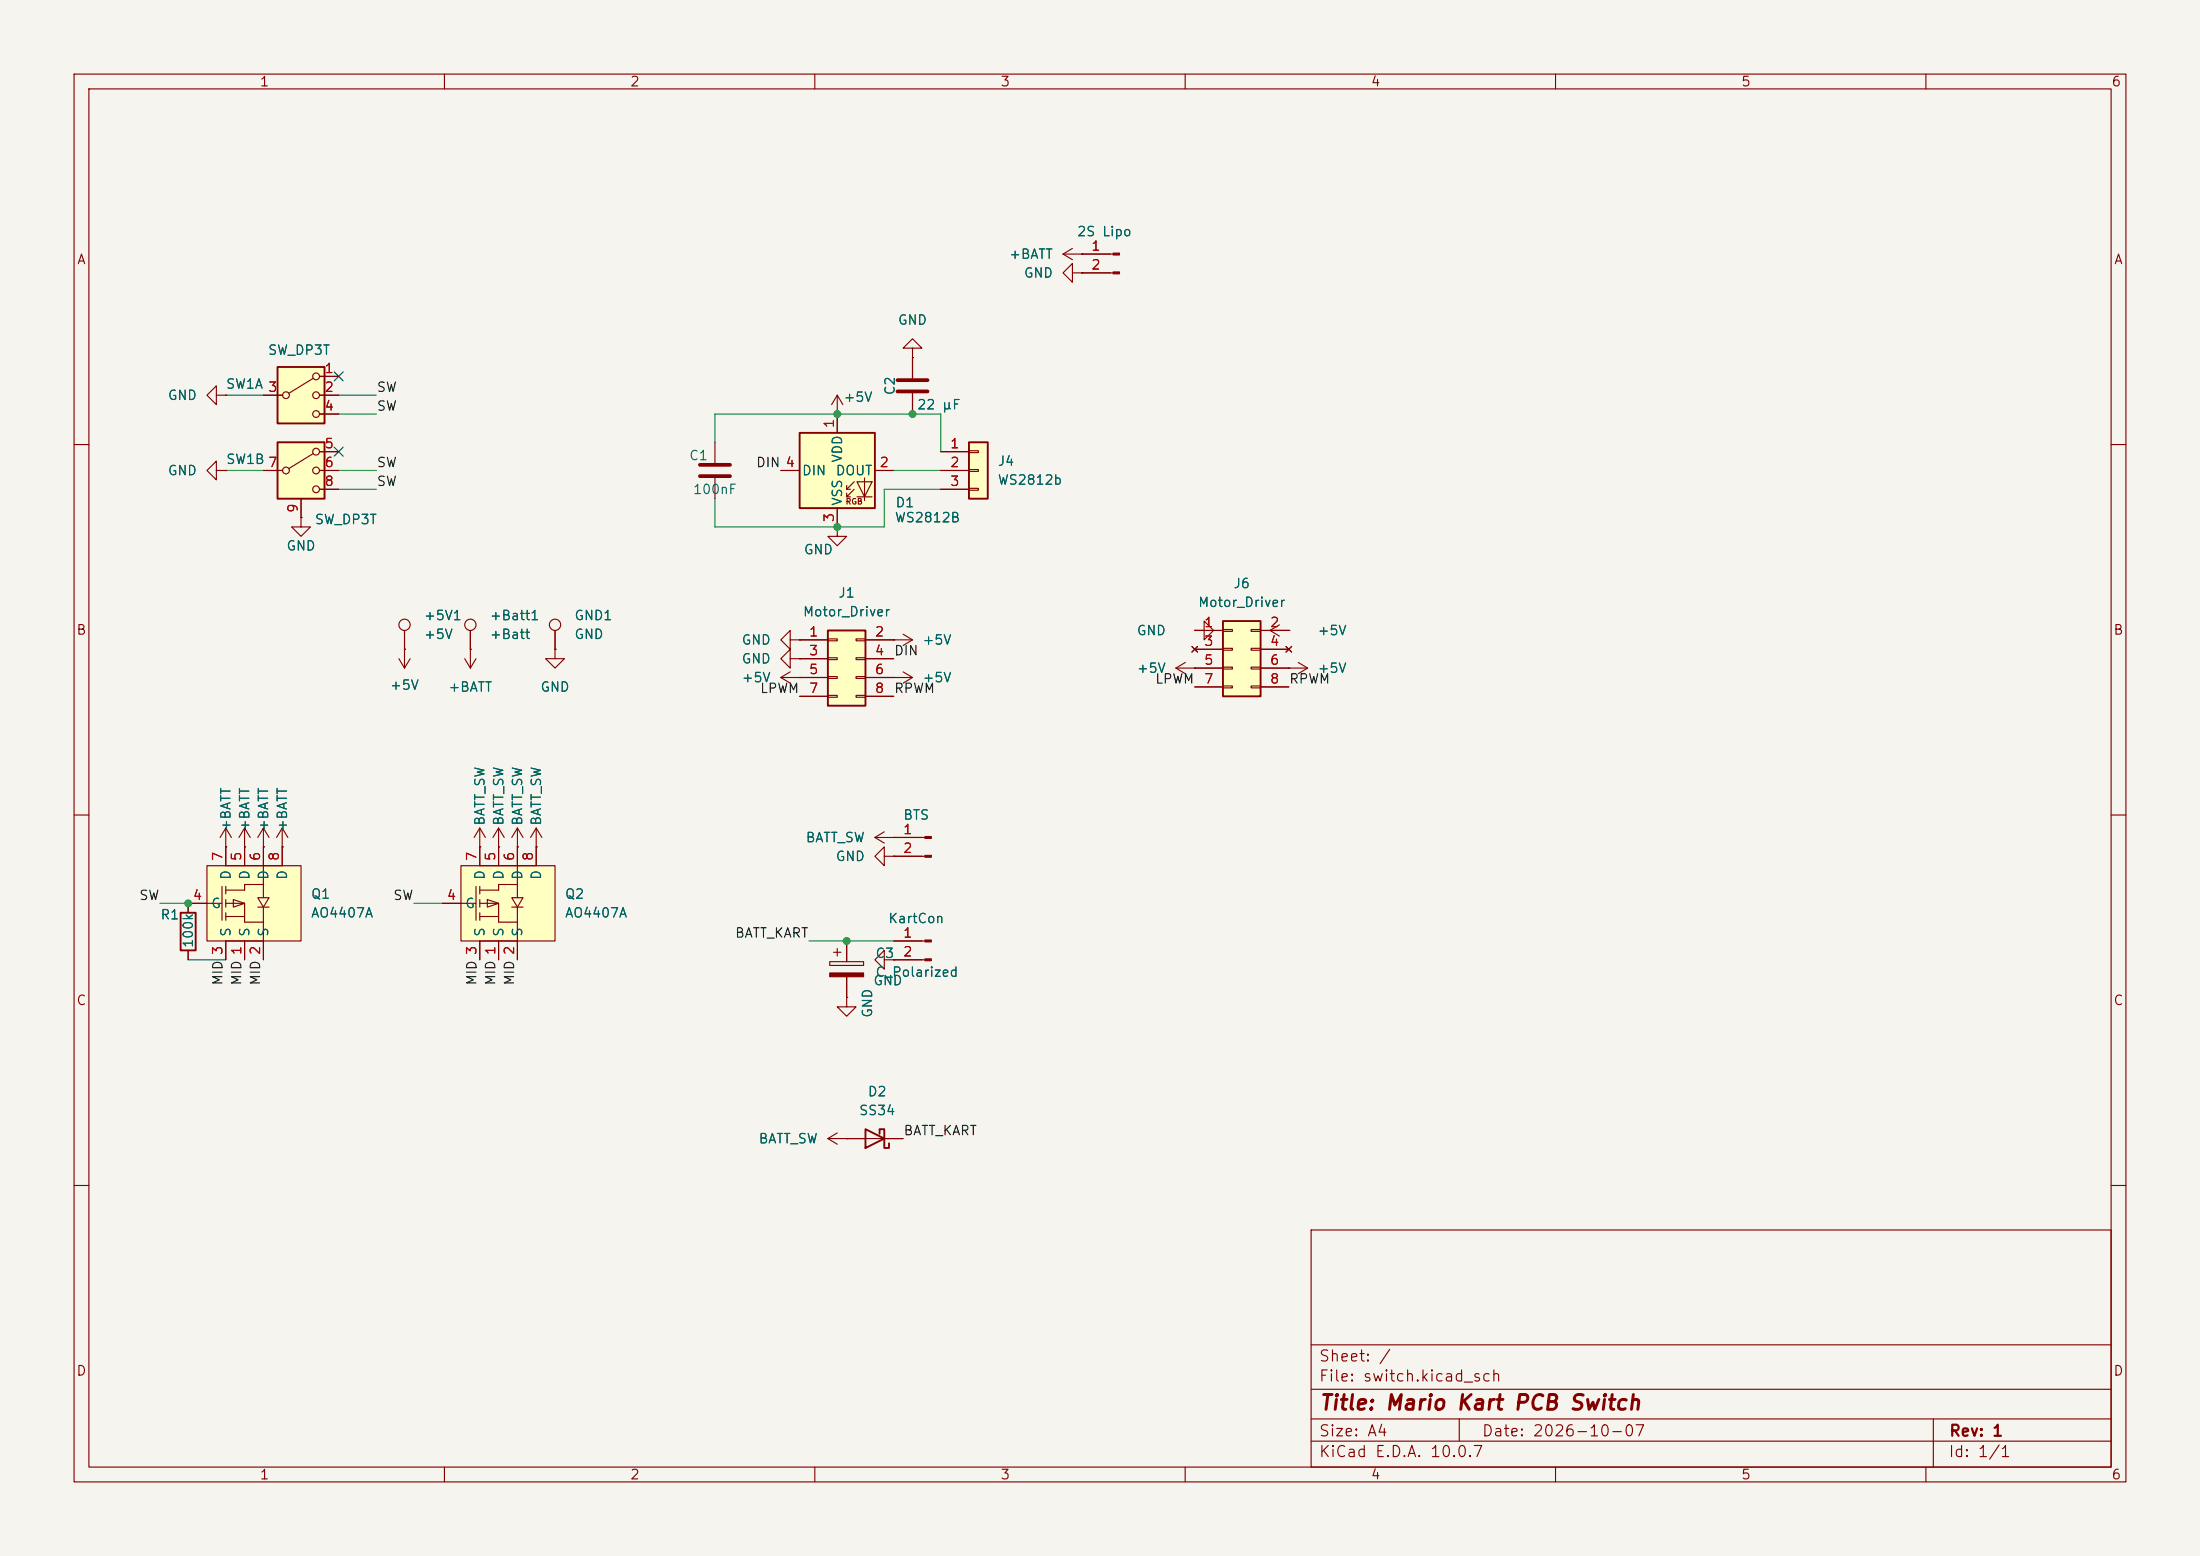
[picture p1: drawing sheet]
<svg xmlns="http://www.w3.org/2000/svg" width="297mm" height="210mm" viewBox="0 0 297 210" stroke-linecap="round" stroke-linejoin="round" font-family="sans-serif">
<path d="M0 0h297v210h-297z" fill="#f5f4ef" stroke="#f5f4ef" stroke-width=".14"/>
<g fill="none" stroke="#840000" stroke-width=".15">
<path d="M10 10h277v190h-277zM12 12h273v186h-273zM60 10v2M110 10v2M160 10v2M210 10v2M260 10v2M143.5 34.3h6.8M143.5 34.3l1.3 .8M144.8 33.5l-1.3 .8M146 34.3h.1M146 36.8h4.3"/>
<path d="M96.5 59.7v2.8M123.2 47h1.3l-1.3-1.3-1.3 1.3h1.3v1.3M123.2 48.3h.1M123.2 48.3v2.8M123.2 53.1v2.8M10 60h2M96.5 64.5v2.8M285 60h2M158.7 90.2l1.3 .7M158.7 90.2h2.6M160 89.4l-1.3 .8M161.3 90.2h.1"/>
<path d="M171.4 85.1l1.3 .8M171.4 85.1h2.6M172.7 84.3l-1.3 .8M174 85.1h.1M10 110h2M285 110h2M10 160h2M177 166h108v32h-108zM285 160h2M60 198v2M110 198v2M160 198v2"/>
<path d="M177 194.5h108M177 191.5h108M177 187.5h108M177 181.5h108M197 191.5v3M210 198v2M260 198v2M261 191.5v6.5"/>
</g>
<path d="M121.2 52.8h4M121.2 51.3h4M94.5 62.7h4.1M94.5 64.3h4.1" fill="none" stroke="#840000" stroke-width=".51"/>
<g fill="#840000" stroke="#840000" stroke-width=".15">
<path d="M150.3 34.2h.8v.2h-.8z"/>
<path d="M150.3 36.7h.8v.3h-.8z"/>
</g>
<path d="M165.1 83.8h5.1v10.2h-5.1z" fill="#ffffc2"/>
<path d="M165.1 83.8h5.1v10.2h-5.1z" fill="none" stroke="#840000" stroke-width=".25"/>
<g fill="none" stroke="#840000" stroke-width=".15">
<path d="M144.8 36.8v-1.2l-1.3 1.2 1.3 1.3v-1.3h1.2M146 36.8h.1M160.9 87.2l.8 .8M161.3 85.1h1.3v-1.3l1.2 1.3-1.2 1.3v-1.3M161.3 85.1h.1M161.3 85.1h3.8M161.3 87.6h3.8M161.3 90.2h3.8M161.3 92.7h3.8M161.7 87.2l-.8 .8M165.1 85h1.3v.2h-1.3zM165.1 87.5h1.3v.3h-1.3z"/>
<path d="M165.1 90h1.3v.3h-1.3zM165.1 92.6h1.3v.2h-1.3zM168.9 85h1.3v.2h-1.3zM168.9 87.5h1.3v.3h-1.3zM168.9 90h1.3v.3h-1.3zM168.9 92.6h1.3v.2h-1.3zM170.2 85.1h3.8M170.2 87.6h3.8M170.2 90.2h6.3M170.2 92.7h3.8M173.6 87.2l.8 .8M174 90.2h.1"/>
<path d="M174.4 87.2l-.8 .8M175.3 89.4l1.2 .8M176.5 90.2l-1.2 .7"/>
</g>
<path d="M107.9 58.4h10.2v10.2h-10.2z" fill="#ffffc2"/>
<g fill="none" stroke="#840000" stroke-width=".15">
<path d="M113 55.9h.1M113 53.3v5.1M113 53.3l-.7 1.3M113 53.3l.8 1.3M105.4 63.5h2.5M113 68.6v2.5M114.3 66h.5M114.3 67.1h.5M115.3 65l-1 1v-.5M115.3 66l-1 1.1v-.6M115.7 65h2l-1 2.1zM115.7 67.1h2"/>
<path d="M116.7 64.5v3.1M118.1 63.5h2.5M64.8 114.3h.1M64.8 111.8l-.8 1.2M64.8 111.8l.7 1.2M64.8 111.8v2.5M67.3 114.3h.1M67.3 111.8l-.8 1.2M67.3 111.8l.8 1.2M67.3 111.8v2.5M69.8 114.3h.1M69.8 111.8l-.7 1.2"/>
<path d="M69.8 111.8l.8 1.2M69.8 111.8v2.5M72.4 114.3h.1M72.4 111.8l-.8 1.2M72.4 111.8l.8 1.2M72.4 111.8v2.5"/>
</g>
<path d="M107.9 58.4h10.2v10.2h-10.2z" fill="none" stroke="#840000" stroke-width=".25"/>
<g fill="#ffffc2">
<path d="M62.2 116.8h12.7v10.2h-12.7z"/>
<path d="M65.8 121.4l1.5 .5-1.5 .5z"/>
<path d="M69.1 121.2h1.5l-.8 1.2z"/>
</g>
<g fill="none" stroke="#840000" stroke-width=".15">
<path d="M120.6 91.4h.1M120.6 86.4h.1M120.6 91.4h2.6M120.6 86.4h2.6M121.9 90.7l1.3 .7M121.9 85.6l1.3 .8M123.2 91.4l-1.3 .8M123.2 86.4l-1.3 .7M62.2 116.8h12.7v10.2h-12.7zM64.3 119.6v4.6M64.8 114.3v2.5h7.6v-2.5M64.8 119.6v1.1"/>
<path d="M67.3 114.3v2.5M69.8 114.3v5.1M118.1 113l1.3 .8M118.1 113h6.8M119.4 115.6v-1.3l-1.3 1.3 1.3 1.2v-1.2h1.2M119.4 112.3l-1.3 .7M120.6 113h.1M120.6 115.6h.1M120.6 115.6h4.3M59.7 121.9h4.6M64.8 121.9h2.5v2.6h2.5v-2.1M64.8 120.1h2.5v-.7h2.5v1.8"/>
<path d="M64.8 121.4v1M64.8 123.2v1M64.8 123.7h2.5M65.8 121.4l1.5 .5-1.5 .5zM67.3 127v2.5M69.1 121.2h1.5l-.8 1.2zM69.1 122.4h1.5M69.8 127h-5v2.5M69.8 124.5v5M114.3 134.6v1.3h1.3l-1.3 1.3-1.3-1.3h1.3M114.3 134.6h.1M119.4 129.5v-1.2l-1.3 1.2 1.3 1.3v-1.3h1.2"/>
<path d="M120.6 129.5h.1M111.8 153.7l1.2 .7M111.8 153.7h10.1M113 152.9l-1.2 .8M114.3 153.7h.1"/>
</g>
<g fill="#840000" stroke="#840000" stroke-width=".15">
<path d="M124.9 112.9h.8v.3h-.8z"/>
<path d="M124.9 115.4h.8v.3h-.8z"/>
</g>
<path d="M116.8 152.4l2.6 1.3-2.6 1.2zM118.7 153v-.6h.7v2.5h.6v-.6" fill="none" stroke="#840000" stroke-width=".25"/>
<path d="M130.8 59.7h2.5v7.6h-2.5z" fill="#ffffc2"/>
<path d="M130.8 59.7h2.5v7.6h-2.5z" fill="none" stroke="#840000" stroke-width=".25"/>
<g fill="none" stroke="#840000" stroke-width=".15">
<path d="M113 71.1v1.3h1.3l-1.3 1.3-1.2-1.3h1.2M113 71.1h.1M127 61h3.8M127 63.5h3.8M127 66h3.8M130.8 60.8h1.3v.3h-1.3zM130.8 63.4h1.3v.2h-1.3zM130.8 65.9h1.3v.3h-1.3zM106.7 88.9v-1.3l-1.3 1.3 1.3 1.3v-1.3h1.2M106.7 86.4v-1.3l-1.3 1.3 1.3 1.2v-1.2h1.2M107.9 88.9h.1M107.9 86.4h.1"/>
<path d="M112 129.8h4.6v.5h-4.6zM112.5 128.5h1M113 128v1M114.3 127v2.8M114.3 131.8v2.8M120.6 127h4.3M120.6 129.5h4.3"/>
</g>
<g fill="#840000" stroke="#840000" stroke-width=".15">
<path d="M112 131.3h4.6v.5h-4.6z"/>
<path d="M124.9 126.9h.8v.2h-.8z"/>
<path d="M124.9 129.4h.8v.3h-.8z"/>
</g>
<path d="M111.8 85.1h5v10.2h-5z" fill="#ffffc2"/>
<path d="M111.8 85.1h5v10.2h-5z" fill="none" stroke="#840000" stroke-width=".25"/>
<g fill="none" stroke="#840000" stroke-width=".15">
<path d="M29.2 63.5v-1.3l-1.3 1.3 1.3 1.3v-1.3h1.3M30.5 63.5h.1M40.6 69.9v1.2h1.3l-1.3 1.3-1.2-1.3h1.2M40.6 69.9h.1M53.8 88.9l.8 1.3M54.6 87.6h.1M54.6 85.1v5.1M55.4 88.9l-.8 1.3M62.7 88.9l.8 1.3M63.5 87.6h.1M63.5 85.1v5.1M64.3 88.9l-.8 1.3"/>
<path d="M74.9 87.6v1.3h1.3l-1.3 1.3-1.2-1.3h1.2M74.9 87.6h.1M74.9 85.1v2.5M105.4 91.4h6.4M105.4 91.4l1.3 .8M106.7 90.7l-1.3 .7M107.9 91.4h.1M107.9 86.4h3.9M107.9 88.9h3.9M107.9 94h3.9M111.8 86.2h1.2v.3h-1.2zM111.8 88.8h1.2v.2h-1.2z"/>
<path d="M111.8 91.3h1.2v.3h-1.2zM111.8 93.9h1.2v.2h-1.2zM115.6 86.2h1.2v.3h-1.2zM115.6 88.8h1.2v.2h-1.2zM115.6 91.3h1.2v.3h-1.2zM115.6 93.9h1.2v.2h-1.2zM116.8 86.4h3.8M116.8 88.9h3.8M116.8 91.4h3.8M116.8 94h3.8M30.5 114.3h.1M30.5 111.8l-.8 1.2"/>
<path d="M30.5 111.8l.7 1.2M30.5 111.8v2.5M33 114.3h.1M33 111.8l-.7 1.2M33 111.8l.8 1.2M33 111.8v2.5M35.6 114.3h.1M35.6 111.8l-.8 1.2M35.6 111.8l.7 1.2M35.6 111.8v2.5"/>
<circle cx="54.6" cy="84.3" r=".76"/>
<circle cx="63.5" cy="84.3" r=".76"/>
<circle cx="74.9" cy="84.3" r=".76"/>
</g>
<g fill="#ffffc2">
<path d="M27.9 116.8h12.7v10.2h-12.7z"/>
<path d="M31.5 121.4l1.5 .5-1.5 .5z"/>
<path d="M34.8 121.2h1.5l-.7 1.2z"/>
</g>
<g fill="none" stroke="#840000" stroke-width=".15">
<path d="M27.9 116.8h12.7v10.2h-12.7zM30 119.6v4.6M30.5 119.6v1.1M33 114.3v2.5M35.6 114.3v5.1M38.1 114.3h.1M38.1 111.8v5h-7.6v-2.5M38.1 111.8l-.8 1.2M38.1 111.8l.8 1.2M25.4 121.9h4.6M30.5 121.9h2.5v2.6h2.6v-2.1M30.5 120.1h2.5v-.7h2.6v1.8"/>
<path d="M30.5 121.4v1M30.5 123.2v1M30.5 123.7h2.5M31.5 121.4l1.5 .5-1.5 .5zM33 127v2.5M34.8 121.2h1.5l-.7 1.2zM34.8 122.4h1.5M35.6 127h-5.1v2.5M35.6 124.5v5"/>
</g>
<path d="M37.5 49.5h6.3v7.7h-6.3z" fill="#ffffc2"/>
<path d="M37.5 49.5h6.3v7.7h-6.3zM24.4 123.2h2v5.1h-2z" fill="none" stroke="#840000" stroke-width=".25"/>
<g fill="none" stroke="#840000" stroke-width=".15">
<path d="M29.2 53.3v-1.2l-1.3 1.2 1.3 1.3v-1.3h1.3M30.5 53.3h.1M35.6 53.3h2.5M42.3 51.1l-3.3 2M43.2 50.8h2.5M43.2 53.3h2.5M43.2 55.9h2.5M25.4 121.9v1.3M25.4 128.3v1.2"/>
<circle cx="38.6" cy="53.3" r=".46"/>
<circle cx="42.7" cy="55.9" r=".46"/>
<circle cx="42.7" cy="50.8" r=".46"/>
<circle cx="42.7" cy="53.3" r=".46"/>
</g>
<path d="M37.5 59.7h6.3v7.6h-6.3z" fill="#ffffc2"/>
<path d="M37.5 59.7h6.3v7.6h-6.3z" fill="none" stroke="#840000" stroke-width=".25"/>
<g fill="none" stroke="#840000" stroke-width=".15">
<path d="M146 34.3h.1M146 36.8h.1M146 34.3h3.9M146 36.8h3.9M30.5 53.3h.1M35.6 53.3h2.5M43.2 50.8h2.5M43.2 53.3h2.5M43.2 55.9h2.5M113 55.9h.1M113 55.9v2.5M123.2 48.3h.1"/>
<path d="M123.2 48.3v2.8M123.2 53.1v2.8M30.5 63.5h.1M35.6 63.5h2.5M40.6 69.9h.1M40.6 67.3v2.6M42.3 61.2l-3.3 2M43.2 61h2.5M43.2 63.5h2.5M43.2 66h2.5M105.4 63.5h2.5M113 71.1h.1"/>
<path d="M113 68.6v2.5M118.1 63.5h2.5M127 61h3.8M127 63.5h3.8M127 66h3.8M54.6 87.6h.1M54.6 85.1v2.5M63.5 87.6h.1M63.5 85.1v2.5M74.9 87.6h.1M74.9 85.1v2.5M107.9 91.4h.1"/>
<path d="M107.9 86.4h.1M107.9 88.9h.1M107.9 86.4h3.9M107.9 88.9h3.9M107.9 91.4h3.9M107.9 94h3.9M116.8 86.4h3.8M116.8 88.9h3.8M116.8 91.4h3.8M116.8 94h3.8M120.6 86.4h.1M120.6 91.4h.1"/>
<path d="M160.9 87.2l.8 .8M161.3 85.1h.1M161.3 90.2h.1M161.3 85.1h3.8M161.3 87.6h3.8M161.3 90.2h3.8M161.3 92.7h3.8M161.7 87.2l-.8 .8M170.2 85.1h3.8M170.2 87.6h3.8M170.2 90.2h3.8M170.2 92.7h3.8"/>
<path d="M173.6 87.2l.8 .8M174 85.1h.1M174 90.2h.1M174.4 87.2l-.8 .8M30.5 114.3h.1M30.5 114.3v2.5M33 114.3h.1M33 114.3v2.5M35.6 114.3h.1M35.6 114.3v2.5M38.1 114.3h.1M38.1 114.3v2.5"/>
<path d="M64.8 114.3h.1M64.8 114.3v2.5M67.3 114.3h.1M67.3 114.3v2.5M69.8 114.3h.1M69.8 114.3v2.5M72.4 114.3h.1M72.4 114.3v2.5M120.6 115.6h.1M120.6 113h.1M120.6 113h3.9M120.6 115.6h3.9"/>
<path d="M25.4 128.3v1.2M27.9 121.9h-2.5v1.3M30.5 127v2.5M33 127v2.5M35.6 127v2.5M59.7 121.9h2.5M64.8 127v2.5M67.3 127v2.5M69.8 127v2.5M114.3 134.6h.1M114.3 127v2.8M114.3 131.8v2.8"/>
<path d="M120.6 129.5h.1M120.6 127h3.9M120.6 129.5h3.9M114.3 153.7h.1M114.3 153.7h2.5M119.4 153.7h2.5"/>
<circle cx="38.6" cy="63.5" r=".46"/>
<circle cx="42.7" cy="63.5" r=".46"/>
<circle cx="42.7" cy="61" r=".46"/>
<circle cx="42.7" cy="66" r=".46"/>
</g>
<g fill="none" stroke="#009600" stroke-width=".15">
<path d="M30.5 53.3h5.1M45.7 55.9h5.1M45.7 53.3h5.1M96.5 59.7v-3.8h30.5v5.1M30.5 63.5h5.1M45.7 66h5.1M45.7 63.5h5.1M120.6 63.5h6.4M127 66h-7.6v5.1h-22.9v-3.8M21.6 121.9h3.8M25.4 129.5h5.1M55.9 121.9h3.8"/>
<path d="M109.2 127h11.4"/>
</g>
<path d="M45.1 50.2l1.2 1.2M46.3 50.2l-1.2 1.2M45.1 60.4l1.2 1.2M46.3 60.4l-1.2 1.2" fill="none" stroke="#000084" stroke-width=".15"/>
<g fill="#009600" stroke="#009600" stroke-width=".14">
<circle cx="25.4" cy="121.9" r=".46"/>
<circle cx="123.2" cy="55.9" r=".46"/>
<circle cx="113" cy="55.9" r=".46"/>
<circle cx="113" cy="71.1" r=".46"/>
<circle cx="114.3" cy="127" r=".46"/>
</g>
<text font-size="2" fill="#840000" x="178" y="190.8">Title: Mario Kart PCB Switch</text>
<g font-size="1.5" fill="#840000">
<text x="178" y="184.1">Sheet: /</text>
<text x="178" y="186.8">File: switch.kicad_sch</text>
<text x="178" y="197">KiCad E.D.A. 10.0.7</text>
<text x="178" y="194.2">Size: A4</text>
<text x="200" y="194.2">Date: 2026-10-07</text>
<text x="263" y="197">Id: 1/1</text>
<text x="263" y="194.2">Rev: 1</text>
</g>
<g font-size="1.3" fill="#840000">
<text x="35" y="12">1</text>
<text x="85" y="12">2</text>
<text x="135" y="12">3</text>
<text x="185" y="12">4</text>
<text x="235" y="12">5</text>
<text x="285" y="12">6</text>
<text x="10.3" y="36">A</text>
<text x="285.3" y="36">A</text>
<text x="10.2" y="86">B</text>
<text x="285.2" y="86">B</text>
<text x="10.2" y="136">C</text>
<text x="285.2" y="136">C</text>
<text x="10.2" y="186">D</text>
<text x="285.2" y="186">D</text>
<text x="35" y="200">1</text>
<text x="85" y="200">2</text>
<text x="135" y="200">3</text>
<text x="185" y="200">4</text>
<text x="235" y="200">5</text>
<text x="285" y="200">6</text>
</g>
<g font-size="1.3" fill="#006464">
<text x="136.1" y="35.3">+BATT</text>
<text x="145.3" y="32.2">2S Lipo</text>
<text x="138.1" y="37.8">GND</text>
<text x="121.1" y="44.1">GND</text>
<text x="30.4" y="52.8">SW1A</text>
<text x="36.1" y="48.2">SW_DP3T</text>
<text x="121.1" y="53.4" transform="rotate(-90 121.1 53.4)">C2</text>
<text x="22.6" y="54.3">GND</text>
<text x="113.8" y="54.6">+5V</text>
<text x="123.7" y="55.6">22 µF</text>
<text x="22.6" y="64.5">GND</text>
<text x="30.4" y="62.9">SW1B</text>
<text x="92.9" y="62.4">C1</text>
<text x="108.2" y="64.5">DIN</text>
<text x="112.7" y="64.5">DOUT</text>
<text x="114" y="62.5" transform="rotate(-90 114 62.5)">VDD</text>
<text x="134.6" y="63.2">J4</text>
<text x="134.6" y="65.7">WS2812b</text>
<text x="42.4" y="71.1">SW_DP3T</text>
<text x="93.5" y="67">100nF</text>
<text x="114" y="68.4" transform="rotate(-90 114 68.4)">VSS</text>
<text x="120.7" y="70.8">WS2812B</text>
<text x="120.8" y="68.8">D1</text>
<text x="38.6" y="74.6">GND</text>
<text x="108.4" y="75.1">GND</text>
<text x="108.3" y="83.5">Motor_Driver</text>
<text x="113.1" y="81">J1</text>
<text x="161.6" y="82.2">Motor_Driver</text>
<text x="166.4" y="79.7">J6</text>
<text x="57.1" y="84">+5V1</text>
<text x="57.1" y="86.6">+5V</text>
<text x="66" y="84">+Batt1</text>
<text x="66" y="86.6">+Batt</text>
<text x="77.5" y="84">GND1</text>
<text x="77.5" y="86.6">GND</text>
<text x="100" y="89.9">GND</text>
<text x="100" y="87.3">GND</text>
<text x="124.4" y="87.3">+5V</text>
<text x="153.4" y="86.1">GND</text>
<text x="177.8" y="86.1">+5V</text>
<text x="52.5" y="93.4">+5V</text>
<text x="60.4" y="93.7">+BATT</text>
<text x="72.9" y="93.7">GND</text>
<text x="100" y="92.4">+5V</text>
<text x="124.4" y="92.4">+5V</text>
<text x="153.4" y="91.1">+5V</text>
<text x="177.8" y="91.1">+5V</text>
<text x="31.4" y="112.3" transform="rotate(-90 31.4 112.3)">+BATT</text>
<text x="34" y="112.3" transform="rotate(-90 34 112.3)">+BATT</text>
<text x="36.5" y="112.3" transform="rotate(-90 36.5 112.3)">+BATT</text>
<text x="39.1" y="112.3" transform="rotate(-90 39.1 112.3)">+BATT</text>
<text x="65.7" y="111.5" transform="rotate(-90 65.7 111.5)">BATT_SW</text>
<text x="68.3" y="111.5" transform="rotate(-90 68.3 111.5)">BATT_SW</text>
<text x="70.8" y="111.5" transform="rotate(-90 70.8 111.5)">BATT_SW</text>
<text x="73.4" y="111.5" transform="rotate(-90 73.4 111.5)">BATT_SW</text>
<text x="108.7" y="114">BATT_SW</text>
<text x="121.8" y="110.9">BTS</text>
<text x="31.4" y="118.8" transform="rotate(-90 31.4 118.8)">D</text>
<text x="34" y="118.8" transform="rotate(-90 34 118.8)">D</text>
<text x="36.5" y="118.8" transform="rotate(-90 36.5 118.8)">D</text>
<text x="39.1" y="118.8" transform="rotate(-90 39.1 118.8)">D</text>
<text x="65.7" y="118.8" transform="rotate(-90 65.7 118.8)">D</text>
<text x="68.3" y="118.8" transform="rotate(-90 68.3 118.8)">D</text>
<text x="70.8" y="118.8" transform="rotate(-90 70.8 118.8)">D</text>
<text x="73.4" y="118.8" transform="rotate(-90 73.4 118.8)">D</text>
<text x="112.7" y="116.5">GND</text>
<text x="21.6" y="124.4">R1</text>
<text x="28.4" y="122.9">G</text>
<text x="41.9" y="121.6">Q1</text>
<text x="41.9" y="124.2">AO4407A</text>
<text x="62.7" y="122.9">G</text>
<text x="76.2" y="121.6">Q2</text>
<text x="76.2" y="124.2">AO4407A</text>
<text x="119.8" y="124.9">KartCon</text>
<text x="26.4" y="128" transform="rotate(-90 26.4 128)">100k</text>
<text x="31.4" y="126.5" transform="rotate(-90 31.4 126.5)">S</text>
<text x="34" y="126.5" transform="rotate(-90 34 126.5)">S</text>
<text x="36.5" y="126.5" transform="rotate(-90 36.5 126.5)">S</text>
<text x="65.7" y="126.5" transform="rotate(-90 65.7 126.5)">S</text>
<text x="68.3" y="126.5" transform="rotate(-90 68.3 126.5)">S</text>
<text x="70.8" y="126.5" transform="rotate(-90 70.8 126.5)">S</text>
<text x="118.1" y="129.6">C3</text>
<text x="117.8" y="133.3">GND</text>
<text x="118.1" y="137.5" transform="rotate(-90 118.1 137.5)">GND</text>
<text x="118.1" y="132.2">C_Polarized</text>
<text x="117.1" y="148.3">D2</text>
<text x="102.3" y="154.6">BATT_SW</text>
<text x="115.9" y="150.8">SS34</text>
</g>
<g font-size="1.3" fill="#a90000">
<text x="147.2" y="34.2">1</text>
<text x="147.2" y="36.7">2</text>
<text x="36.1" y="53.2">3</text>
<text x="43.7" y="50.7">1</text>
<text x="43.7" y="53.2">2</text>
<text x="43.7" y="55.7">4</text>
<text x="112.9" y="57.9" transform="rotate(-90 112.9 57.9)">1</text>
<text x="36.1" y="63.4">7</text>
<text x="43.7" y="60.8">5</text>
<text x="43.7" y="63.4">6</text>
<text x="43.7" y="65.9">8</text>
<text x="105.9" y="63.4">4</text>
<text x="118.6" y="63.4">2</text>
<text x="128.2" y="60.8">1</text>
<text x="128.2" y="63.4">2</text>
<text x="128.2" y="65.9">3</text>
<text x="40.5" y="69.3" transform="rotate(-90 40.5 69.3)">9</text>
<text x="112.9" y="70.6" transform="rotate(-90 112.9 70.6)">3</text>
<text x="109.1" y="86.2">1</text>
<text x="109.1" y="88.8">3</text>
<text x="118" y="86.2">2</text>
<text x="118" y="88.8">4</text>
<text x="162.5" y="85">1</text>
<text x="162.5" y="87.5">3</text>
<text x="171.4" y="85">2</text>
<text x="171.4" y="87.5">4</text>
<text x="109.1" y="91.3">5</text>
<text x="109.1" y="93.8">7</text>
<text x="118" y="91.3">6</text>
<text x="118" y="93.8">8</text>
<text x="162.5" y="90">5</text>
<text x="162.5" y="92.6">7</text>
<text x="171.4" y="90">6</text>
<text x="171.4" y="92.6">8</text>
<text x="121.8" y="112.9">1</text>
<text x="30.3" y="116.3" transform="rotate(-90 30.3 116.3)">7</text>
<text x="32.9" y="116.3" transform="rotate(-90 32.9 116.3)">5</text>
<text x="35.4" y="116.3" transform="rotate(-90 35.4 116.3)">6</text>
<text x="38" y="116.3" transform="rotate(-90 38 116.3)">8</text>
<text x="64.6" y="116.3" transform="rotate(-90 64.6 116.3)">7</text>
<text x="67.2" y="116.3" transform="rotate(-90 67.2 116.3)">5</text>
<text x="69.7" y="116.3" transform="rotate(-90 69.7 116.3)">6</text>
<text x="72.3" y="116.3" transform="rotate(-90 72.3 116.3)">8</text>
<text x="121.8" y="115.4">2</text>
<text x="25.9" y="121.8">4</text>
<text x="60.2" y="121.8">4</text>
<text x="30.3" y="129" transform="rotate(-90 30.3 129)">3</text>
<text x="32.9" y="129" transform="rotate(-90 32.9 129)">1</text>
<text x="35.4" y="129" transform="rotate(-90 35.4 129)">2</text>
<text x="64.6" y="129" transform="rotate(-90 64.6 129)">3</text>
<text x="67.2" y="129" transform="rotate(-90 67.2 129)">1</text>
<text x="69.7" y="129" transform="rotate(-90 69.7 129)">2</text>
<text x="121.8" y="126.9">1</text>
<text x="121.8" y="129.4">2</text>
</g>
<g font-size="1.3" fill="#0f0f0f">
<text x="50.8" y="53.2">SW</text>
<text x="50.8" y="55.8">SW</text>
<text x="50.8" y="63.4">SW</text>
<text x="50.8" y="65.9">SW</text>
<text x="102" y="63.4">DIN 4</text>
<text x="120.6" y="88.8">DIN</text>
<text x="102.5" y="93.9">LPWM</text>
<text x="120.6" y="93.9">RPWM</text>
<text x="155.9" y="92.6">LPWM</text>
<text x="174" y="92.6">RPWM</text>
<text x="18.7" y="121.8">SW</text>
<text x="53" y="121.8">SW</text>
<text x="99.1" y="126.9">BATT_KART</text>
<text x="30.4" y="133.1" transform="rotate(-90 30.4 133.1)">MID</text>
<text x="32.9" y="133.1" transform="rotate(-90 32.9 133.1)">MID 1</text>
<text x="35.4" y="133.1" transform="rotate(-90 35.4 133.1)">MID 2</text>
<text x="64.6" y="133.1" transform="rotate(-90 64.6 133.1)">MID 3</text>
<text x="67.2" y="133.1" transform="rotate(-90 67.2 133.1)">MID 1</text>
<text x="69.7" y="133.1" transform="rotate(-90 69.7 133.1)">MID 2</text>
<text x="121.9" y="153.5">BATT_KART</text>
</g>
<text font-size=".8" fill="#840000" x="114.1" y="68.3">RGB</text>
</svg>
